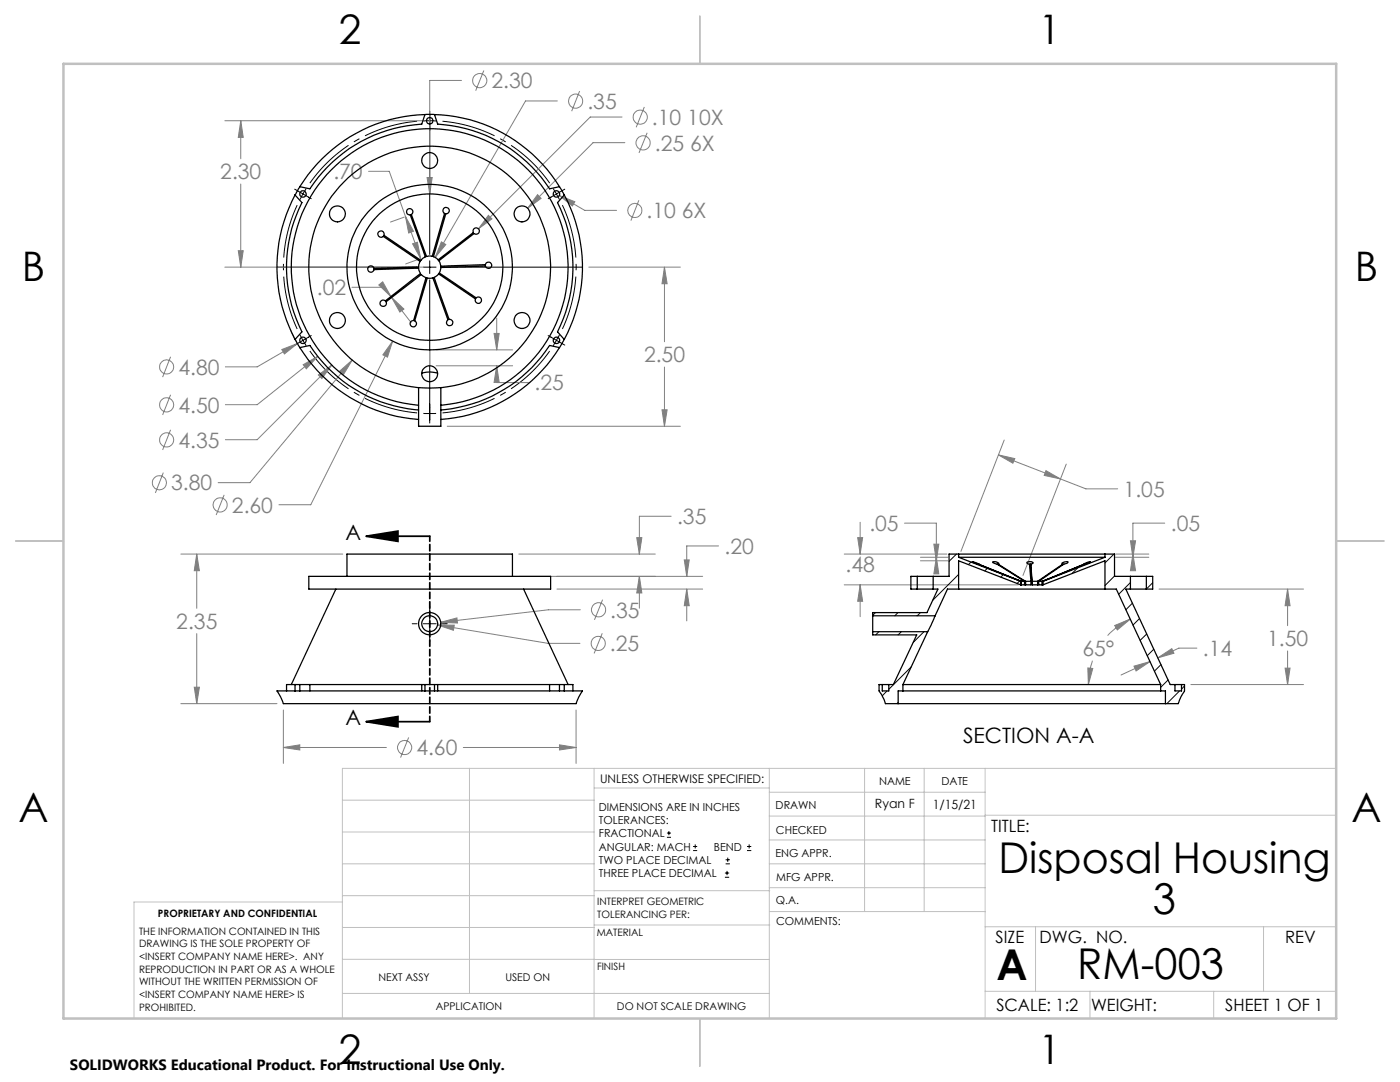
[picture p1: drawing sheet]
<svg xmlns="http://www.w3.org/2000/svg" width="279mm" height="216mm" viewBox="0 0 279 216" stroke-linecap="round" stroke-linejoin="round" font-family="sans-serif">
<g fill="none" stroke="#808080" stroke-width=".2">
<path d="M92.1 16.1h-6.3v22.6M96.6 14.1l-1.7 4M115.7 18.2l-1.6 4M44.9 24.1h39.6M48 24.1l.5 3.3h-.9zM48 24.1v7.6M48 36.7v16.6M73.6 34.2h4.1l6.3 17.4M85.2 35.4h1.1l-.5 3.3zM107.3 38.8l.7 .8-2.7 2zM111.2 20.1h-6.3l-18 31.3M111.6 39l3.1 1.3-.5 .8z"/>
<path d="M111.6 39l5.1 3h6.3M124.1 23.4h-6.3l-22.3 22.2M124.7 28.5h-6.3l-13.1 13.1M127.5 40l-1.6 4M128.6 21.3l-1.6 4.1M129.2 26.5l-1.7 4M44.9 53.3h39.6M47.6 50h.9l-.5 3.3zM70.2 57.3h6.4l1.4 1.9M75.6 56.9l.8-.7 1.6 3zM78.2 59.4l2.4 2.3-.8 .6zM78.2 59.4l3.9 5"/>
<path d="M80.7 43.3l-2.8 1M80.9 43.2l1.6 2.9-.9 .4zM82.3 48.6l1-.3 .7 3.3zM83.7 51.7l-2.7 1M88.1 48.3l.9 .5-2.1 2.6zM97.5 43l.7 .7-2.7 1.9zM117.5 53.3h18.3M132.6 53.3l.5 3.3h-1zM132.6 53.3v14.9M34 71.2l-1.5 4M34 78.8l-1.5 4M56.2 69.7l3.2-1.2-2.6 2.1z"/>
<path d="M57.9 65.7l1.3 2.6M59.4 68.5l-8.1 4.7h-6.3M60.5 72.8l2.9-1.7-2.3 2.5zM63.4 71.1l-12.1 9.7h-6.3M63.5 74.8l2.7-2-2 2.7zM66.2 72.8l-14.9 14.9h-6.3M67.8 74l2.5-2.2-1.7 2.9zM70.3 71.8l-20.4 24.5h-6.4M78.4 68.1l-1.1 3.2-.9-.5zM78.4 68.1l-16.4 32.6h-6.3M87 69.8h15.3M87 73h15.3"/>
<path d="M98.6 66.5h1l-.5 3.3zM99.1 73v3.3h6.4M99.1 63.5v6.3M99.1 73l.5 3.3h-1zM132.6 73.2v11.9M32.6 94.3l-1.6 4.1M34 85.8l-1.5 4M44.7 98.7l-1.6 4.1M89.3 85.1h46.5M132.1 81.8h1l-.5 3.3zM199.2 90.8l3.3 .7-.4 .9zM199.2 90.8l12.4 4.8"/>
<path d="M200.4 87.8l-8.6 22.2M208.7 93.9l2.9 1.7-3.2-.7zM211.6 95.6l5.1 1.9h6.4M212.8 92.6l-8.6 22.2M36.1 110.6h32.3M39.3 110.6l.5 3.3h-1zM39.3 110.6v10.8M103.5 115h36.7M103.5 110.6h27.3M111.2 117.5h29M120.3 119.7l-1.7 4M127.1 107.3h1l-.5 3.3z"/>
<path d="M127.6 115l.5 3.3h-1zM127.6 115v6.4M133.9 103h-6.3v7.6M136.6 111.7h.9l-.4 3.3zM137.1 117.5l.4 3.4h-.9zM137.1 117.5v6.4M143.4 108.9h-6.3v6.1M168.5 110.6h20.5M168.5 116.7h34.7M171.2 107.3h1l-.5 3.3zM171.7 116.7l.5 3.3h-1zM171.7 104.2v6.4"/>
<path d="M171.7 116.7v6.3M180.5 104.4h6.4v7.5M183.7 111.2h5.5M183.7 111.9h5.5M186.4 108.6h1l-.5 3.3zM186.9 111.2l.5 3.3h-1zM222.6 111.2h6.7M222.7 110.6h6.6M225.6 107.9h1l-.5 3.3zM226.1 110.6l.5 3.3h-1zM231.3 117.5h28.8M232.4 104.4h-6.3v6.8"/>
<path d="M257 117.5l.5 3.4h-1zM257 117.5v7.3M38.8 137.1h1l-.5 3.3zM39.3 126.4v14M87.3 124.7h3.4l-.2 1.1zM87.3 124.7l22.1 3.7h6.3M87.9 124.2l3.3-.9 .1 1zM115.8 121.7h-6.3l-21.6 2.5M120.2 126.4l-1.6 4M217.1 133.3l1 .1-.9 3.2zM218 131.8l-.1 .6a14.2 14.2 0 0 0-.7 4.2M222.5 124.8l3.1-1.3-2.6 2.2z"/>
<path d="M225.6 123.5a13.6 13.6 0 0 0-4.5 3.3M226.3 132.9l3.2-.9-2.8 1.9zM229.5 132l-5.8 2.7M231.1 131.3l2.8-1.9 .4 1zM237.7 136.6h22.4M238.9 129.3h-3.6l-4.2 2M256.5 133.3h1l-.5 3.3zM257 129.9v6.7M36.1 140.4h19.2M56.6 149.2l3.2-.6v1zM56.6 141.7v10.6M56.6 149.2h20.5"/>
<path d="M81.6 147.1l-1.7 4.1M92.5 149.2h22.5M111.7 148.6l3.3 .6-3.3 .4zM115 141.7v10.6"/>
<circle cx="95.7" cy="16.1" r="1.41"/>
<circle cx="114.9" cy="20.2" r="1.4"/>
<circle cx="127.8" cy="23.4" r="1.42"/>
<circle cx="128.3" cy="28.5" r="1.41"/>
<circle cx="126.7" cy="42" r="1.4"/>
<circle cx="33.3" cy="73.2" r="1.41"/>
<circle cx="31.8" cy="96.3" r="1.42"/>
<circle cx="33.3" cy="80.8" r="1.42"/>
<circle cx="33.3" cy="87.8" r="1.41"/>
<circle cx="43.9" cy="100.7" r="1.41"/>
<circle cx="119.4" cy="128.4" r="1.4"/>
<circle cx="119.5" cy="121.7" r="1.41"/>
<circle cx="80.8" cy="149.2" r="1.41"/>
</g>
<g fill="none" stroke="#000" stroke-width=".2">
<path d="M58.8 37.7l3.3 2M61.1 37.6l-1.3 2.2M84.5 24.1h2.5M85.8 22.2v28.6M110.4 37.6l1.3 2.2M112.7 37.7l-3.3 2M55.3 53.3h27.9M84.5 53.3h2.5M85.8 52v2.6M85.8 55.8v28.6M88.3 53.3h27.9M59.8 66.8l1.3 2.2"/>
<path d="M62.1 67l-3.3 1.9M109.4 67l3.3 1.9M111.7 66.8l-1.3 2.2M84.5 82.5h2.5M82.3 124.5h.9M84.5 124.5h2.5M85.8 121v.9M85.8 123.2v2.5M85.8 127v1M88.3 124.5h1M133.1 167.1h.8M133.1 166.2h.8"/>
<path d="M133.5 165.8v.9M138.3 169.7h.8M138.3 168.9h.8M138.7 168.5v.8M144.7 175h.8M144.7 174.2h.8M144.8 172.4h.9M144.8 171.6h.9M145.1 173.8v.8M145.2 171.1v.9M149.1 169.7h.8M149.1 168.9h.8"/>
<path d="M149.5 168.5v.8"/>
</g>
<path d="M83.2 24.2a29.2 29.2 0 0 0-21.4 12.3M109.7 36.5a29.2 29.2 0 0 0-21.4-12.3M59.3 40.9a29.2 29.2 0 0 0 0 24.7M61.8 70a29.2 29.2 0 0 0 21.4 12.4M112.2 65.6a29.2 29.2 0 0 0 0-24.7M88.3 82.4a29.2 29.2 0 0 0 21.4-12.4" fill="none" stroke="#000" stroke-width=".2" stroke-dasharray="15.2 1.3 1.3 1.3" stroke-dashoffset="4.4" stroke-linecap="butt"/>
<path d="M73.1 107l6.3-1v2zM73.1 107h12.7M73.1 144l6.3-1v2zM73.1 144h12.7" fill="none" stroke="#000" stroke-width=".35"/>
<path d="M85.8 107v37" fill="none" stroke="#000" stroke-width=".35" stroke-dasharray="1.3 .6" stroke-dashoffset=".2"/>
<path d="M85.8 73v-3.2" fill="none" stroke="#c0c0c0" stroke-width=".2" stroke-dasharray="15.2 1.3 1.3 1.3"/>
<g fill="none" stroke="#c0c0c0" stroke-width=".2">
<path d="M68.3 159.7h50.3M93.7 153.3v44.9M118.6 153.3v49.9M118.6 157.2h34.9M153.5 153.3v49.9M153.5 158.1h43.1M172.5 153.3v28.6M184.4 153.3v28.6M196.6 153.3v49.9M266.7 153.3h-198.4v49.9M68.3 178.7h50.3M68.3 172.4h50.3"/>
<path d="M68.3 166h50.3M68.3 180h-41.6v23.2M118.6 177.7h35M153.5 167.6h43.1M153.5 162.8h43.1M153.5 172.4h43.1M153.5 177.1h43.1M196.6 162.7h70.1M68.3 198.2h85.2M68.3 191.4l85.2 .1M68.3 185.1h50.3M118.6 184.6h35"/>
<path d="M153.6 181.9h43M196.6 197.8h70.1M196.6 184.9h70.1M206.7 184.9v12.9M217.5 197.8v5.4M242.2 197.8v5.4M252.2 184.9v12.9"/>
</g>
<path d="M139.7 3.2v9.5M3.1 107.9h9.6M266.7 107.9h9.5M139.7 203.2v9.6" fill="none" stroke="#c0c0c0" stroke-width=".25"/>
<path d="M12.7 12.7h254v190.5h-254z" fill="none" stroke="#c0c0c0" stroke-width=".5"/>
<path d="M73.1 107l6.3-1v2zM73.1 144l6.3-1v2z" fill="#000"/>
<g fill="#808080">
<path d="M98.6 66.5h1l-.5 3.3zM99.1 73l.5 3.3h-1z"/>
<path d="M87.9 124.2l3.4 .1-.1-1zM87.3 124.7l3.2 1.1 .2-1.1zM111.7 148.6l3.3 .6-3.3 .4zM56.6 149.2l3.2-.6v1zM137.1 117.5l.4 3.4h-.9zM136.6 111.7h.9l-.4 3.3zM39.3 110.6l.5 3.3h-1zM38.8 137.1h1l-.5 3.3zM127.6 115l.5 3.3h-1zM127.1 107.3h1l-.5 3.3zM111.6 39l2.6 2.1 .5-.8zM107.3 38.8l-2 2.8 2.7-2zM97.5 43l-2 2.6 2.7-1.9zM88.1 48.3l-1.2 3.1 2.1-2.6zM48 24.1l.5 3.3h-.9zM47.6 50h.9l-.5 3.3zM56.2 69.7l.6 .9 2.6-2.1zM60.5 72.8l.6 .8 2.3-2.5zM63.5 74.8l.7 .7 2-2.7zM67.8 74l.8 .7 1.7-2.9zM78.4 68.1l-2 2.7 .9 .5zM85.2 35.4l.6 3.3 .5-3.3zM132.6 53.3l.5 3.3h-1zM132.1 81.8h1l-.5 3.3zM75.6 56.9l.8-.7 1.6 3zM78.2 59.4l2.4 2.3-.8 .6zM80.9 43.2l1.6 2.9-.9 .4zM82.3 48.6l1-.3 .7 3.3zM226.3 132.9l3.2-.9-2.8 1.9zM231.1 131.3l2.8-1.9 .4 1zM222.5 124.8l3.1-1.3-2.6 2.2zM217.1 133.3l1 .1-.9 3.2zM208.7 93.9l2.9 1.7-3.2-.7zM199.2 90.8l3.3 .7-.4 .9zM186.9 111.2l.5 3.3h-1zM186.4 108.6h1l-.5 3.3zM256.5 133.3h1l-.5 3.3zM257 117.5l.5 3.4h-1zM171.7 116.7l.5 3.3h-1zM171.2 107.3h1l-.5 3.3zM226.1 110.6l.5 3.3h-1zM225.6 107.9h1l-.5 3.3z"/>
</g>
<g fill="none" stroke="#000" stroke-width=".25">
<path d="M58.9 38.9l1.4 1.5a28.5 28.5 0 0 0 0 25.8l-1.4 1.5M58.9 38.9a30.6 30.6 0 0 0 0 28.8M59.8 37.3l-.9 1.6M84.8 22.9l-.6 1.9a28.6 28.6 0 0 0-22.4 12.9l-2-.4M84.8 22.9h1.9M84.8 22.9a30.5 30.5 0 0 0-25 14.4M86.7 22.9l.6 1.9a28.8 28.8 0 0 1 22.4 12.9l2-.4M86.7 22.9a30.4 30.4 0 0 1 25 14.4M111.7 37.3l.9 1.6M112.6 38.9l-1.3 1.5a28.5 28.5 0 0 1 0 25.8l1.3 1.5M112.6 38.9a30.3 30.3 0 0 1 0 28.8M75.5 46.3a.64 .64 0 0 1 .9-.1 .64 .64 0 0 1 .2 .8l7.4 5 .9-.7-3-8.4a.64 .64 0 0 1-.8-.7 .64 .64 0 0 1 .9-.5 .64 .64 0 0 1 .1 1.1l3 8.4h1.2l2.4-8.6a.63 .63 0 0 1-.1-1.1 .63 .63 0 0 1 1 .3 .63 .63 0 0 1-.6 .9l-2.5 8.5 .6 .3 .3 .4 7.1-5.5a.64 .64 0 0 1 .6-.9 .64 .64 0 0 1 .6 .9 .64 .64 0 0 1-1.1 .2l-7 5.4 .4 1.1 8.9-.3a.64 .64 0 0 1 1-.4 .64 .64 0 0 1 0 1.1 .64 .64 0 0 1-1-.4l-8.9 .3-.3 1.1 7.3 4.9a.62 .62 0 0 1 1.1 .3 .62 .62 0 0 1-.6 .8 .62 .62 0 0 1-.6-.8l-7.4-5.1-.9 .8 3 8.3a.63 .63 0 0 1 .7 .9 .63 .63 0 0 1-1 .3 .63 .63 0 0 1 .1-1.1l-3-8.3h-1.1l-2.5 8.5a.63 .63 0 0 1 0 1.1 .63 .63 0 0 1-.9-.4 .63 .63 0 0 1 .6-.7l2.5-8.6-.9-.6-7.1 5.4a.65 .65 0 0 1-.5 1 .65 .65 0 0 1-.6-.9 .65 .65 0 0 1 1-.3l7-5.4-.4-1.1-8.9 .3a.64 .64 0 0 1-.9 .4 .64 .64 0 0 1 0-1.1 .64 .64 0 0 1 .9 .5l8.9-.3 .4-1.1-7.4-5a.64 .64 0 0 1-.9 0 .64 .64 0 0 1-.1-.9z"/>
<path d="M58.9 67.7l.9 1.7M59.8 69.4l2-.5a28.7 28.7 0 0 0 21.7 12.9M59.8 69.4a30.5 30.5 0 0 0 23.7 14.3M83.5 77.3v7.8h4.5v-7.8M84.2 74.5a5.3 5.3 0 0 1 3.1 0M111.7 69.4l-2-.5a28.7 28.7 0 0 1-21.7 12.9M111.7 69.4a30.5 30.5 0 0 1-23.7 14.3M112.6 67.7l-.9 1.7M83.5 80.9a27.6 27.6 0 0 1-21.3-42 27.6 27.6 0 0 1 47.1 0 27.6 27.6 0 0 1-21.3 42M61.6 115h48.3v2.5h-48.3zM67 117.5l-8.9 19.1M69.3 115v-4.4h33v4.4"/>
<path d="M104.5 117.5l8.9 19.1M183.1 115h3.1M183.1 117.5h3.1M183.1 115h-1.3v2.5h1.3M183.1 115v2.5M186.2 117.5h1l-2.2 4.7h-10.8v.7M186.2 115v2.5M191.3 117.5h29.2M191.3 111.2h29.2M191.3 110.6h29.2M191.3 117.5h-2.2l-2.5 5.4M191.3 110.6h-1.9v4.4h-3.2"/>
<path d="M191.3 110.6v.6M191.3 111.2l12.4 4.8M195.3 112.6l8.5 3.4M195.3 112.6l-1.3-.5 9.8 3.9M195.3 112.6h.1M199.2 112.6l5.5 3.4M199.2 112.6l.2-.1a1.09 1.09 0 0 0-1.3-.4l.9 .5 5.5 3.4M199.2 112.6v.1M203.7 116h.1M203.7 116.7l-12.4-4.8v5.6M203.7 116v.7M203.8 116l-.1 .7"/>
<path d="M203.8 116.7h.1M203.8 116h.7M203.8 116v.7M204.5 116v.7h-.7M204.5 116.6l.2 .1M204.7 116h1M204.7 116v.7M205.5 112.7h.2M205.7 112.6l.3 4.1M205.7 112.6l.3 3.4M205.7 112.6l.5-.2a.89 .89 0 0 0-1.3-.1l.6 .3 .2 3.4M205.7 116v.7h-1"/>
<path d="M206 116.7h1.1M206 116h1.1M206 116v.7M207.1 116v.7M207.3 116v.7h.7M207.3 116h.7M207.3 116.6l-.2 .1M208 116v.7M208.1 116v.7M208.1 116h.1M208.1 116.7h-.1M208.1 116.7l12.4-4.8v5.6"/>
<path d="M212.1 112.6l-.1-.1a.68 .68 0 0 1 .9-.4h.2l-.1 .3-.7 .2-5 3.4M212.1 112.6l-5 3.4M212.1 112.6v.1M216.4 112.6l1.2-.5-9.5 3.9M216.4 112.6l-8.4 3.4M216.4 112.6h.1M220.5 117.5h2.3l8.8 19.1M220.5 110.6v.6M220.5 111.2l-12.4 4.8M220.5 110.6h1.9v4.4h3.2M225.6 115h3.2M225.6 117.5h3.2"/>
<path d="M225.6 117.5h-.9l8.8 19.1h1M225.6 115v2.5M228.8 115h1.2v2.5h-1.2M228.8 115v2.5M58.9 137.9h-3.6l.7 1.2 .6 1.3h58.4l.5-1.3 .7-1.2h-3.6M58.9 137.9h.9M58.9 136.6h.9M58.9 136.6h-1.7v1.3M58.9 136.6v1.3M59.8 137.9h25M59.8 136.6h2M59.8 136.6v1.3"/>
<path d="M61.8 136.6h22.4M61.8 136.6v1.3M84.2 136.6h.6M84.2 136.6v1.3M84.8 137.9h1.9M84.8 136.6h1.9M84.8 136.6v1.3M86.7 137.9h25M86.7 136.6v1.3M86.7 136.6h.6M87.3 136.6h22.4M87.3 136.6v1.3"/>
<path d="M109.7 136.6h2M109.7 136.6v1.3M111.7 137.9h.9M111.7 136.6h.9M111.7 136.6v1.3M112.6 136.6h1.7v1.3M112.6 136.6v1.3M174.2 122.9v3.1M174.2 126v.7h8.8l-4.7 9.9h-.9M174.2 126h10.9M174.2 122.9h12.4M176.1 136.6h-.7a2.65 2.65 0 0 0 .6 2.2l.7 1.6h2.5"/>
<path d="M176.1 136.6h1.3M176.1 136.6v1.3h1.3v-1.3M180.2 136.6h51.4M180.2 137.9h51.4M180.2 137.9h-1v2.5M180.2 136.6v1.3M185.1 126l-4.9 10.6M186.6 122.9l-1.5 3.1M231.6 137.9h1v2.5M231.6 136.6v1.3M234.5 136.6h1.3M234.5 136.6v1.3h1.3v-1.3"/>
<path d="M235.8 136.6h.6a3.1 3.1 0 0 1-.7 2.5l-.6 1.3h-2.5M179.2 140.4h53.4"/>
<circle cx="60.5" cy="38.7" r=".65"/>
<circle cx="85.7" cy="24.1" r=".64"/>
<circle cx="85.8" cy="32" r="1.58"/>
<circle cx="111" cy="38.7" r=".64"/>
<circle cx="67.3" cy="42.7" r="1.59"/>
<circle cx="85.8" cy="53.3" r="14.6"/>
<circle cx="85.8" cy="53.3" r="24.1"/>
<circle cx="85.8" cy="53.3" r="16.5"/>
<circle cx="104.2" cy="42.7" r="1.59"/>
<circle cx="60.5" cy="67.9" r=".65"/>
<circle cx="67.3" cy="64" r="1.59"/>
<circle cx="85.8" cy="74.6" r="1.58"/>
<circle cx="104.2" cy="64" r="1.59"/>
<circle cx="111.1" cy="67.9" r=".65"/>
<circle cx="85.8" cy="124.4" r="1.59"/>
<circle cx="85.8" cy="124.4" r="2.23"/>
</g>
<g fill="none" stroke="#000" stroke-width=".2">
<path d="M181.9 115l-.1 .1M190.9 110.6l-1.5 1.4M191.3 114.6l-5.1 5.2M193.8 112.1l-.5 .5M197 113.4l-.5 .5M200.2 114.7l-.5 .4M203.5 115.9l-.5 .5M215.1 113.3l-1.2 1.1M222.3 110.6l-1.8 1.7M222.4 114.9l-1.9 1.9M225.6 116.2l-2.4 2.4M230 116.3l-1.2 1.2"/>
<path d="M174.7 122.2l-.5 .6M175.4 126l-.6 .7M177 137.9l-.9 1M179.2 122.2l-.6 .7M179.9 126l-.7 .7M181.9 133l-4.5 4.5M183.7 122.2l-.6 .7M184.4 126l-2.2 2.2M226 120.4l-1.3 1.3M227.4 123.4l-1.3 1.3M228.8 126.5l-1.3 1.3M230.3 129.5l-1.3 1.3"/>
<path d="M231.7 132.6l-1.3 1.3M233.1 135.7l-1.5 1.5M235.4 137.9l-2.5 2.5M236.4 136.9l-.6 .6M179.2 140.2l-.2 .2"/>
</g>
<g font-size="8.5">
<text x="199.3" y="174.2">Disposal Housing</text>
<text x="230.1" y="182.3">3</text>
<text x="198.9" y="195.5">A</text>
<text x="215" y="195.4">RM-003</text>
</g>
<g font-size="8.1">
<text x="67.6" y="8.9">2</text>
<text x="207.3" y="8.9">1</text>
<text x="4.4" y="56.2">B</text>
<text x="270.4" y="56.2">B</text>
<text x="3.7" y="164.1">A</text>
<text x="269.7" y="164.1">A</text>
<text x="67.6" y="212.4">2</text>
<text x="207.3" y="212.4">1</text>
</g>
<g font-size="4.2" fill="#808080">
<text x="98.1" y="17.6">2.30</text>
<text x="117.2" y="21.7">.35</text>
<text x="130.1" y="24.9">.10 10X</text>
<text x="44" y="35.8">2.30</text>
<text x="66.5" y="35.8">.70</text>
<text x="130.7" y="30">.25 6X</text>
<text x="129" y="43.5">.10 6X</text>
<text x="63.2" y="58.9">.02</text>
<text x="35.6" y="74.8">4.80</text>
<text x="106.7" y="77.9">.25</text>
<text x="128.5" y="72.3">2.50</text>
<text x="35.6" y="82.3">4.50</text>
<text x="35.6" y="89.3">4.35</text>
<text x="34.2" y="97.9">3.80</text>
<text x="224.3" y="99.1">1.05</text>
<text x="46.3" y="102.3">2.60</text>
<text x="135.1" y="104.6">.35</text>
<text x="173.5" y="106">.05</text>
<text x="233.7" y="106">.05</text>
<text x="144.6" y="110.5">.20</text>
<text x="168.8" y="114.1">.48</text>
<text x="35.2" y="125.5">2.35</text>
<text x="121.8" y="123.2">.35</text>
<text x="121.7" y="129.9">.25</text>
<text x="216" y="130.9">65°</text>
<text x="240.1" y="130.9">.14</text>
<text x="252.9" y="128.9">1.50</text>
<text x="83.1" y="150.7">4.60</text>
</g>
<g font-size="4.2">
<text x="69" y="107.7">A</text>
<text x="69" y="144.7">A</text>
<text x="192.2" y="148.2">SECTION A-A</text>
</g>
<g font-size="3.4">
<text x="197.8" y="166">TITLE:</text>
<text x="198.7" y="188.1">SIZE</text>
<text x="207.5" y="188.1">DWG. NO.</text>
<text x="256.5" y="188.2">REV</text>
<text x="198.8" y="201.7">SCALE: 1:2</text>
<text x="217.7" y="201.8">WEIGHT:</text>
<text x="244.5" y="201.7">SHEET 1 OF 1</text>
</g>
<text font-size="3" x="14" y="213.5">SOLIDWORKS Educational Product. For Instructional Use Only.</text>
<g font-size="2.5">
<text x="174.6" y="161.3">Ryan F</text>
<text x="186.2" y="161.4">1/15/21</text>
</g>
<text font-size="2.4" x="119.8" y="156.2">UNLESS OTHERWISE SPECIFIED:</text>
<g font-size="2.2">
<text x="119.5" y="161.8">DIMENSIONS ARE IN INCHES</text>
<text x="154.8" y="161.4">DRAWN</text>
<text x="175.4" y="156.6">NAME</text>
<text x="187.9" y="156.7">DATE</text>
<text x="119.5" y="164.4">TOLERANCES:</text>
<text x="119.5" y="167.1">FRACTIONAL</text>
<text x="154.9" y="166.3">CHECKED</text>
<text x="119.5" y="169.7">ANGULAR: MACH</text>
<text x="119.5" y="172.4">TWO PLACE DECIMAL</text>
<text x="142.5" y="169.7">BEND</text>
<text x="154.8" y="171">ENG APPR.</text>
<text x="119.5" y="175">THREE PLACE DECIMAL</text>
<text x="154.9" y="175.7">MFG APPR.</text>
<text x="154.9" y="180.4">Q.A.</text>
<text x="154.9" y="184.6">COMMENTS:</text>
</g>
<g font-size="2.1">
<text x="75.5" y="195.7">NEXT ASSY</text>
<text x="100.9" y="195.7">USED ON</text>
<text x="86.9" y="201.5">APPLICATION</text>
<text x="123.1" y="201.6">DO NOT SCALE DRAWING</text>
</g>
<g font-size="2">
<text x="31.5" y="182.9">PROPRIETARY AND CONFIDENTIAL</text>
<text x="119.2" y="180.6">INTERPRET GEOMETRIC</text>
<text x="119.2" y="183.1">TOLERANCING PER:</text>
<text x="27.8" y="186.5">THE INFORMATION CONTAINED IN THIS</text>
<text x="27.8" y="189">DRAWING IS THE SOLE PROPERTY OF</text>
<text x="27.8" y="191.6">&lt;INSERT COMPANY NAME HERE&gt;. ANY</text>
<text x="119.1" y="186.7">MATERIAL</text>
<text x="27.8" y="194.1">REPRODUCTION IN PART OR AS A WHOLE</text>
<text x="27.8" y="196.6">WITHOUT THE WRITTEN PERMISSION OF</text>
<text x="119.1" y="193.5">FINISH</text>
<text x="27.8" y="199.1">&lt;INSERT COMPANY NAME HERE&gt; IS</text>
<text x="27.8" y="201.7">PROHIBITED.</text>
</g>
</svg>
